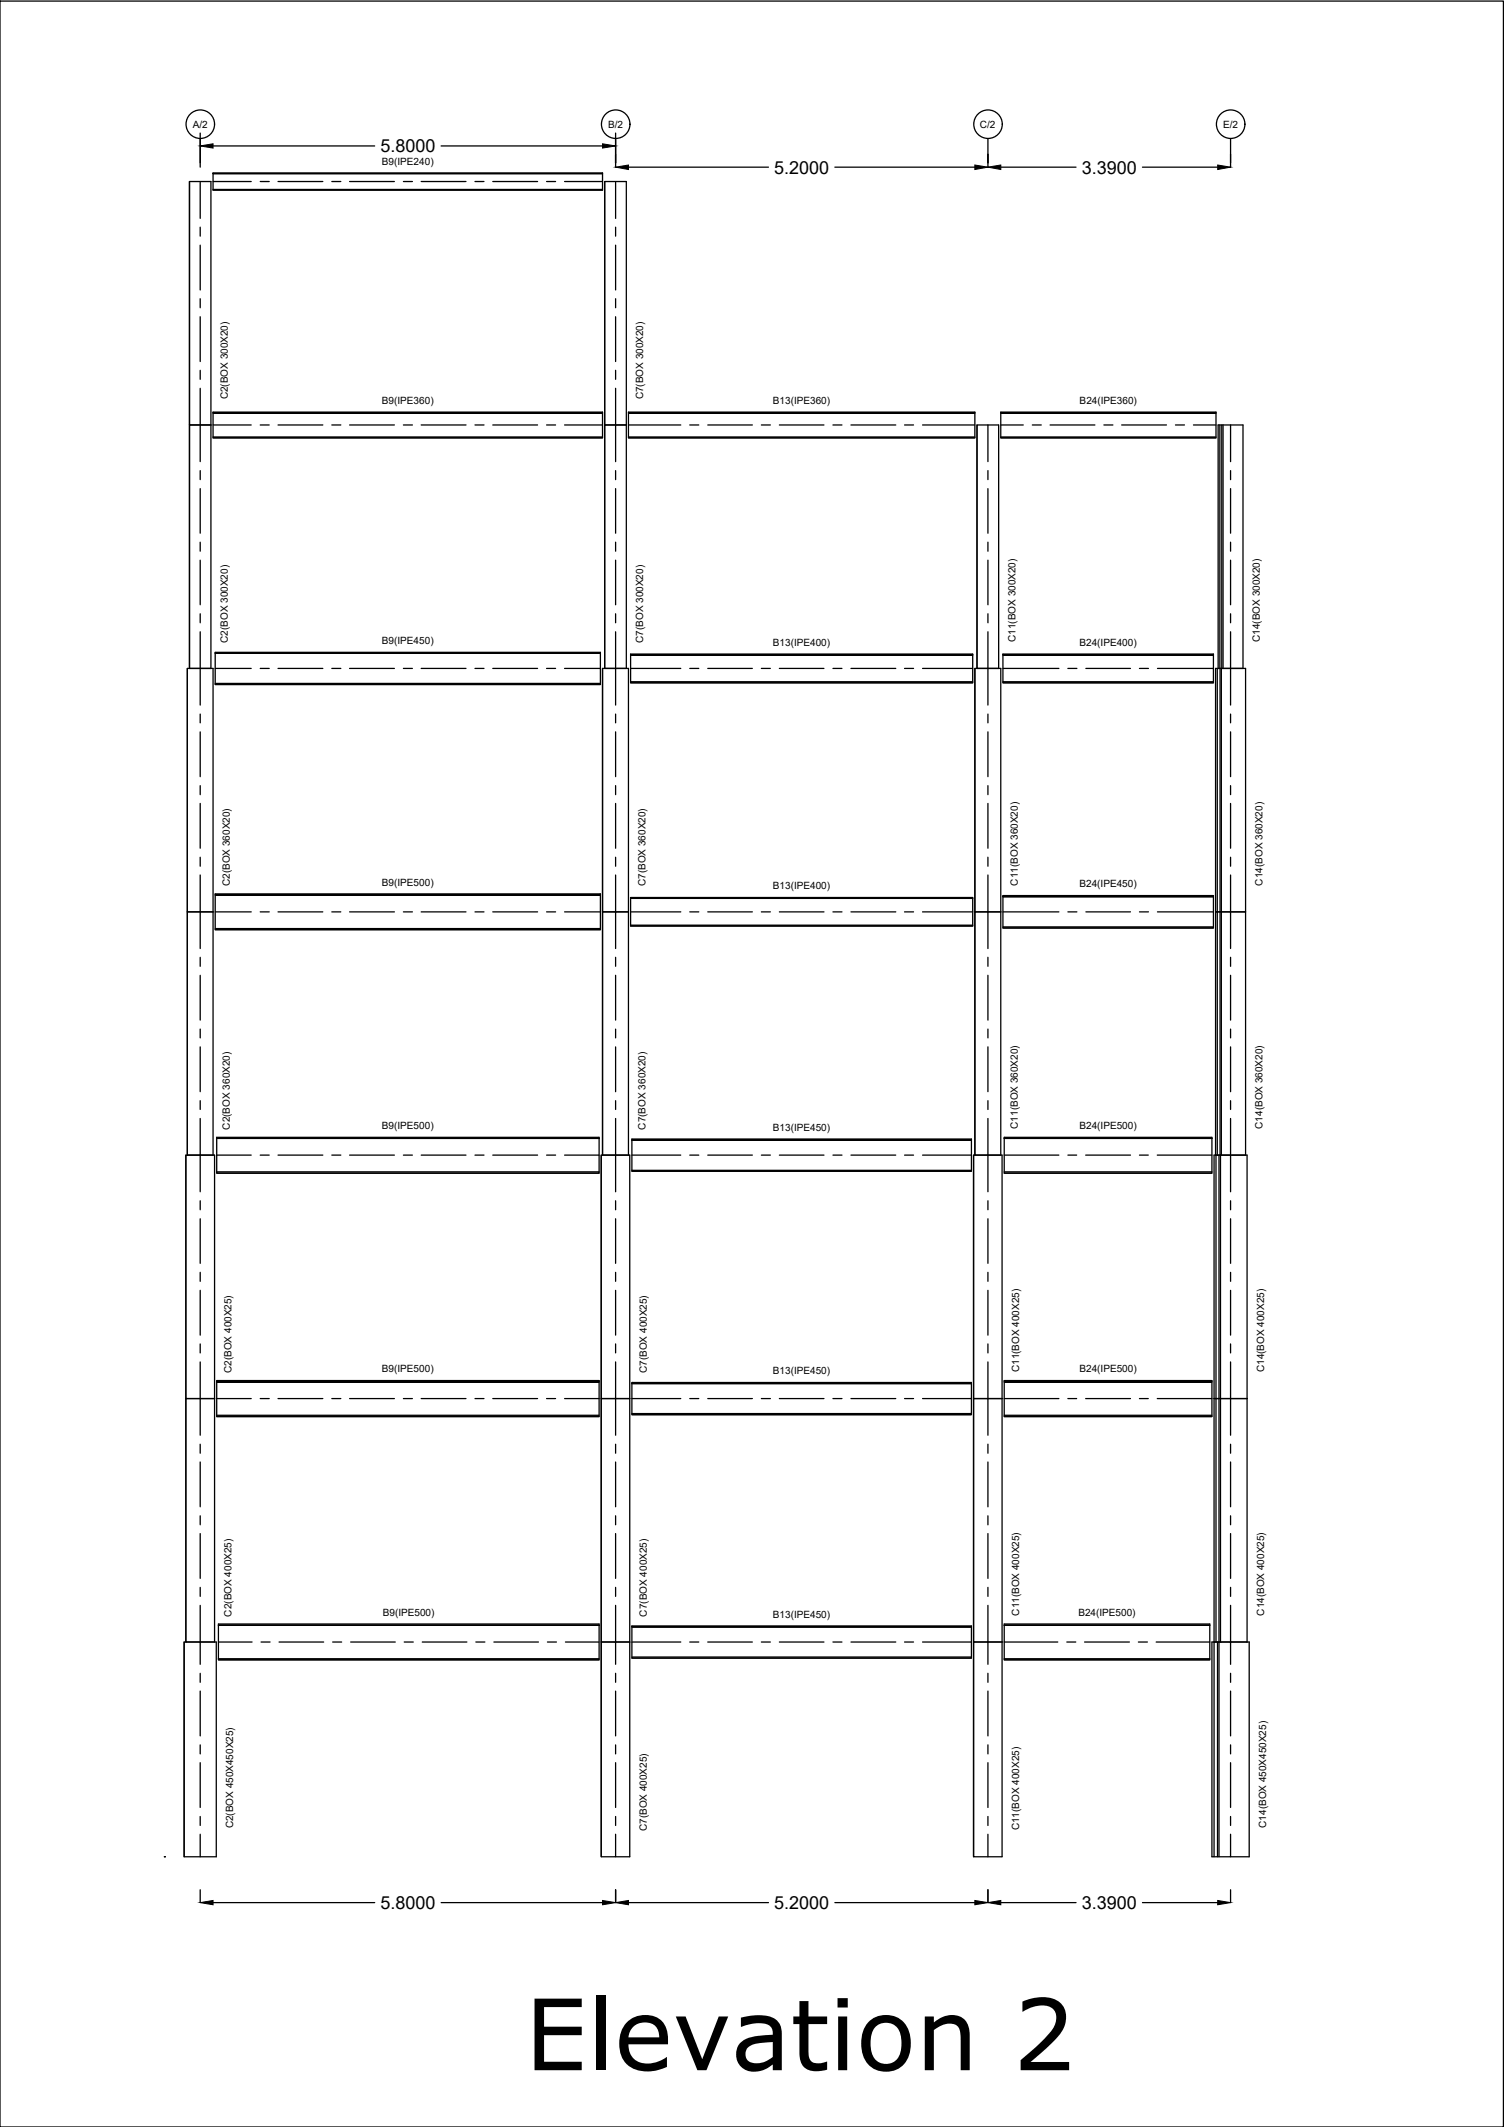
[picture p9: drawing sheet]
<svg xmlns="http://www.w3.org/2000/svg" width="297mm" height="420mm" viewBox="0 0 297 420" stroke-linecap="round" stroke-linejoin="round" font-family="sans-serif">
<!-- layer: 0 -->
<g fill="none" stroke="#000" stroke-width=".25">
<path d="M0 .2h296.9v420h-296.9zM37.4 35.9h4.3v96.1h-4.3v-48.1h4.3h-4.3zM37.4 35.9v96.1M39.5 26.3v6.7M39.5 35.9v7.2M42.1 34.2h76.9v3.3h-76.9zM42.1 37.5h76.9M42.1 37.4h76.9M42.1 35.9h7.5M42.1 28.8h31.9M51.4 35.9h1.8M54.9 35.9h8.9"/>
<path d="M65.5 35.9h1.8M69 35.9h8.9M79.7 35.9h1.7M83.2 35.9h8.8M87.1 28.8h31.9M93.8 35.9h1.8M97.3 35.9h8.9M107.9 35.9h1.8M111.5 35.9h7.5M119 34.3h-76.9h76.9M119.4 35.9h4.3v96.1h-4.3v-48.1h4.3h-4.3zM119.4 35.9v96.1"/>
<path d="M121.6 26.3v6.7M121.6 35.9v7.2M124.1 33h27.7M164.9 33h27.6M195.1 27.4v5.6M197.7 33h14.8M225.6 33h14.9M243 27.4v5.6M39.5 44.9v1.8M39.5 48.4v8.9M39.5 59v1.8M121.6 44.9v1.8"/>
<path d="M121.6 48.4v8.9M121.6 59v1.8M39.5 62.6v8.8M39.5 73.2v1.7M39.5 76.7v14.5M121.6 62.6v8.8M121.6 73.2v1.7M121.6 76.7v14.5M39.5 93v1.7M39.5 96.5v8.8M42.1 81.4h76.9v5.1h-76.9zM42.1 83.9h7.5"/>
<path d="M42.1 86.5h76.9M42.1 86.3h76.9M51.4 83.9h1.8M54.9 83.9h8.9M65.5 83.9h1.8M69 83.9h8.9M79.7 83.9h1.7M83.2 83.9h8.8M93.8 83.9h1.8M97.3 83.9h8.9M107.9 83.9h1.8M111.5 83.9h7.5"/>
<path d="M119 81.6h-76.9h76.9M121.6 93v1.7M121.6 96.5v8.8M124.1 81.4h68.4v5.1h-68.4zM124.1 83.9h10.4M124.1 86.5h68.4M124.1 86.3h68.4M136.2 83.9h1.8M139.8 83.9h8.8M150.4 83.9h1.7M153.9 83.9h8.8M164.5 83.9h1.8"/>
<path d="M168.1 83.9h8.8M178.6 83.9h1.8M182.2 83.9h10.3M192.5 81.6h-68.4h68.4M193 83.9h4.2v48.1h-4.2zM193 83.9v48.1M195.1 83.9v7.3M195.1 93v1.7M195.1 96.5v8.8M197.7 81.4h42.5v5.1h-42.5zM197.7 83.9h4.4M197.7 86.5h42.5"/>
<path d="M197.7 86.3h42.5M203.9 83.9h1.8M207.4 83.9h8.8M218 83.9h1.8M221.5 83.9h8.9M232.2 83.9h1.7M235.7 83.9h4.5M240.2 81.6h-42.5h42.5M240.9 83.9v48.1M241.3 83.9v48.1M241.6 83.9v48.1M243 83.9v7.3"/>
<path d="M243 93v1.7M243 96.5v8.8M39.5 107.1v1.8M39.5 110.7v8.8M121.6 107.1v1.8M121.6 110.7v8.8M195.1 107.1v1.8M195.1 110.7v8.8M243 107.1v1.8M243 110.7v8.8M37 132h5.1v96.2h-5.1v-48.1h5.1h-5.1zM37 132v96.2"/>
<path d="M39.5 121.2v1.8M39.5 124.8v14.5M42.5 128.9h76.1v6.3h-76.1zM42.5 132h7.1M42.5 135.2h76.1M42.5 135h76.1M51.4 132h1.8M54.9 132h8.9M65.5 132h1.8M69 132h8.9M79.7 132h1.7M83.2 132h8.8"/>
<path d="M93.8 132h1.8M97.3 132h8.9M107.9 132h1.8M111.5 132h7.1M118.6 129h-76.1h76.1M119 132h5.1v96.2h-5.1v-48.1h5.1h-5.1zM119 132v96.2M121.6 121.2v1.8M121.6 124.8v14.5M124.5 129.2h67.6v5.7h-67.6zM124.5 132h10M124.5 134.9h67.6"/>
<path d="M124.5 134.7h67.6M136.2 132h1.8M139.8 132h8.8M150.4 132h1.7M153.9 132h8.8M164.5 132h1.8M168.1 132h8.8M178.6 132h1.8M182.2 132h9.9M192.1 129.4h-67.6h67.6M192.5 132h5.2v96.2h-5.2v-48.1h5.2h-5.2zM192.5 132v96.2"/>
<path d="M195.1 121.2v1.8M195.1 124.8v14.5M198.1 129.2h41.5v5.7h-41.5zM198.1 132h11M198.1 134.9h41.5M198.1 134.7h41.5M210.9 132h1.8M214.5 132h8.8M225 132h1.8M228.6 132h11M239.6 129.4h-41.5h41.5M240.4 132v96.2"/>
<path d="M240.6 132v-48.1h4.9v48.1M241 132v96.2M241.2 132v96.2M243 121.2v1.8M243 124.8v14.5M39.5 141.1v1.7M39.5 144.6v8.8M39.5 155.2v1.8M39.5 158.7v8.9M121.6 141.1v1.7M121.6 144.6v8.8M121.6 155.2v1.8"/>
<path d="M121.6 158.7v8.9M195.1 141.1v1.7M195.1 144.6v8.8M195.1 155.2v1.8M195.1 158.7v8.9M243 141.1v1.7M243 144.6v8.8M243 155.2v1.8M243 158.7v8.9M39.5 169.3v1.8M39.5 172.8v14.6M42.5 176.6h76.1v7h-76.1z"/>
<path d="M118.6 176.8h-76.1h76.1M121.6 169.3v1.8M121.6 172.8v14.6M124.5 177.3h67.6v5.6h-67.6zM192.1 177.5h-67.6h67.6M195.1 169.3v1.8M195.1 172.8v14.6M198.1 176.9h41.5v6.4h-41.5zM239.6 177.1h-41.5h41.5M243 169.3v1.8M243 172.8v14.6M39.5 189.1v1.8"/>
<path d="M39.5 192.7v8.8M42.5 180.1h7.1M42.5 183.6h76.1M42.5 183.4h76.1M51.4 180.1h1.8M54.9 180.1h8.9M65.5 180.1h1.8M69 180.1h8.9M79.7 180.1h1.7M83.2 180.1h8.8M93.8 180.1h1.8M97.3 180.1h8.9"/>
<path d="M107.9 180.1h1.8M111.5 180.1h7.1M121.6 189.1v1.8M121.6 192.7v8.8M124.5 180.1h10M124.5 182.9h67.6M124.5 182.8h67.6M136.2 180.1h1.8M139.8 180.1h8.8M150.4 180.1h1.7M153.9 180.1h8.8M164.5 180.1h1.8"/>
<path d="M168.1 180.1h8.8M178.6 180.1h1.8M182.2 180.1h9.9M195.1 189.1v1.8M195.1 192.7v8.8M198.1 180.1h11M198.1 183.3h41.5M198.1 183.1h41.5M210.9 180.1h1.8M214.5 180.1h8.8M225 180.1h1.8M228.6 180.1h11"/>
<path d="M240.1 180.1h5.9M243 189.1v1.8M243 192.7v8.8M39.5 203.3v1.7M39.5 206.8v8.8M39.5 217.4v1.8M121.6 203.3v1.7M121.6 206.8v8.8M121.6 217.4v1.8M195.1 203.3v1.7M195.1 206.8v8.8M195.1 217.4v1.8"/>
<path d="M243 203.3v1.7M243 206.8v8.8M243 217.4v1.8M36.7 228.2h5.7v96.2h-5.7v-48.1h5.7h-5.7zM36.7 228.2v96.2M39.5 220.9v14.5M39.5 237.2v1.8M42.8 224.7h75.5v7h-75.5zM42.8 228.2h6.8M42.8 231.7h75.5M42.8 231.5h75.5M51.4 228.2h1.8"/>
<path d="M54.9 228.2h8.9M65.5 228.2h1.8M69 228.2h8.9M79.7 228.2h1.7M83.2 228.2h8.8M93.8 228.2h1.8M97.3 228.2h8.9M107.9 228.2h1.8M111.5 228.2h6.8M118.3 224.9h-75.5h75.5M118.7 228.2h5.7v138.6h-5.7v-42.4h5.7h-5.7v-48.1h5.7h-5.7zM118.7 228.2v138.6"/>
<path d="M121.6 220.9v14.5M121.6 237.2v1.8M124.8 225h67.1v6.4h-67.1zM124.8 228.2h9.7M124.8 231.4h67.1M124.8 231.2h67.1M136.2 228.2h1.8M139.8 228.2h8.8M150.4 228.2h1.7M153.9 228.2h8.8M164.5 228.2h1.8M168.1 228.2h8.8"/>
<path d="M178.6 228.2h1.8M182.2 228.2h9.7M191.9 225.2h-67.1h67.1M192.3 228.2h5.6v138.6h-5.6v-42.4h5.6h-5.6v-48.1h5.6h-5.6zM192.3 228.2v138.6M195.1 220.9v14.5M195.1 237.2v1.8M198.3 224.7h41.1v7h-41.1zM198.3 228.2h10.8M198.3 231.7h41.1M198.3 231.5h41.1M210.9 228.2h1.7"/>
<path d="M214.4 228.2h8.9M225 228.2h1.8M228.6 228.2h10.8M239.4 224.9h-41.1h41.1M240.1 228.2v-96.2h5.9v96.2M240.2 228.2v96.2M240.7 228.2v138.6M241 228.2v96.2M243 220.9v14.5M243 237.2v1.8M39.5 240.7v8.9M39.5 251.3v1.8"/>
<path d="M39.5 254.9v8.8M121.6 240.7v8.9M121.6 251.3v1.8M121.6 254.9v8.8M195.1 240.7v8.9M195.1 251.3v1.8M195.1 254.9v8.8M243 240.7v8.9M243 251.3v1.8M243 254.9v8.8M39.5 265.5v1.8M39.5 269v14.5"/>
<path d="M42.8 272.7h75.5v7.1h-75.5zM42.8 276.3h6.8M42.8 279.8h75.5M42.8 279.6h75.5M51.4 276.3h1.8M54.9 276.3h8.9M65.5 276.3h1.8M69 276.3h8.9M79.7 276.3h1.7M83.2 276.3h8.8M93.8 276.3h1.8M97.3 276.3h8.9"/>
<path d="M107.9 276.3h1.8M111.5 276.3h6.8M118.3 273h-75.5h75.5M121.6 265.5v1.8M121.6 269v14.5M124.8 273.1h67.1v6.3h-67.1zM124.8 276.3h9.7M124.8 279.4h67.1M124.8 279.2h67.1M136.2 276.3h1.8M139.8 276.3h8.8M150.4 276.3h1.7"/>
<path d="M153.9 276.3h8.8M164.5 276.3h1.8M168.1 276.3h8.8M178.6 276.3h1.8M182.2 276.3h9.7M191.9 273.3h-67.1h67.1M195.1 265.5v1.8M195.1 269v14.5M198.3 272.7h41.1v7.1h-41.1zM198.3 276.3h10.8M198.3 279.8h41.1M198.3 279.6h41.1"/>
<path d="M210.9 276.3h1.7M214.4 276.3h8.9M225 276.3h1.8M228.6 276.3h10.8M239.4 273h-41.1h41.1M239.8 276.3h6.5M243 265.5v1.8M243 269v14.5M39.5 285.3v1.8M39.5 288.8v8.8M39.5 299.4v1.8M121.6 285.3v1.8"/>
<path d="M121.6 288.8v8.8M121.6 299.4v1.8M195.1 285.3v1.8M195.1 288.8v8.8M195.1 299.4v1.8M243 285.3v1.8M243 288.8v8.8M243 299.4v1.8M39.5 302.9v8.9M39.5 313.6v1.7M39.5 317.1v11.7M121.6 302.9v8.9"/>
<path d="M121.6 313.6v1.7M121.6 317.1v11.7M195.1 302.9v8.9M195.1 313.6v1.7M195.1 317.1v11.7M243 302.9v8.9M243 313.6v1.7M243 317.1v11.7M36.4 324.4h6.3v42.4h-6.3zM36.4 324.4v42.4M39.5 330.5v1.8M39.5 334.1v8.8"/>
<path d="M43.1 320.8h75.2v7.1h-75.2zM43.1 324.4h6.7M43.1 327.9h75.2M43.1 327.7h75.2M51.6 324.4h1.7M55.1 324.4h8.8M65.7 324.4h1.8M69.3 324.4h8.8M79.8 324.4h1.8M83.4 324.4h8.8M94 324.4h1.8M97.5 324.4h8.8"/>
<path d="M108.1 324.4h1.8M111.7 324.4h6.6M118.3 321.1h-75.2h75.2M121.6 330.5v1.8M121.6 334.1v8.8M124.8 321.2h67.1v6.3h-67.1zM124.8 324.4h9.7M124.8 327.5h67.1M124.8 327.3h67.1M136.2 324.4h1.8M139.8 324.4h8.8M150.4 324.4h1.7"/>
<path d="M153.9 324.4h8.8M164.5 324.4h1.8M168.1 324.4h8.8M178.6 324.4h1.8M182.2 324.4h9.7M191.9 321.4h-67.1h67.1M195.1 330.5v1.8M195.1 334.1v8.8M198.3 320.8h40.6v7.1h-40.6zM198.3 324.4h10.6M198.3 327.9h40.6M198.3 327.7h40.6"/>
<path d="M210.7 324.4h1.8M214.2 324.4h8.9M224.8 324.4h1.8M228.3 324.4h10.6M238.9 321.1h-40.6h40.6M239.4 324.4h7.3v42.4h-7.3zM240.5 324.4v42.4M243 330.5v1.8M243 334.1v8.8M246.3 324.4v-96.2h-6.5v138.6M39.5 344.7v1.8M39.5 348.2v8.8"/>
<path d="M39.5 358.8v1.8M121.6 344.7v1.8M121.6 348.2v8.8M121.6 358.8v1.8M195.1 344.7v1.8M195.1 348.2v8.8M195.1 358.8v1.8M243 344.7v1.8M243 348.2v8.8M243 358.8v1.8M32.5 366.8h.1M39.5 362.3v4.5"/>
<path d="M39.5 373.3v2.5M42.1 375.8h31.9M87.1 375.8h31.9M121.6 362.3v4.5M121.6 373.3v2.5M124.1 375.8h27.7M164.9 375.8h27.6M195.1 362.3v4.5M195.1 373.3v2.5M197.7 375.8h14.8M225.6 375.8h14.9M243 362.3v4.5"/>
<path d="M243 373.3v2.5"/>
<circle cx="39.6" cy="24.5" r="2.82"/>
<circle cx="121.6" cy="24.5" r="2.82"/>
<circle cx="195.1" cy="24.5" r="2.82"/>
<circle cx="243.1" cy="24.5" r="2.82"/>
</g>
<path d="M39.5 28.8l2.6-.4v.9zM119 28.4l2.6 .4-2.6 .5zM121.6 33l2.5-.4v.9zM192.5 32.6l2.6 .4-2.6 .5zM195.1 33l2.6-.4v.9zM240.5 32.6l2.5 .4-2.5 .5zM39.5 375.8l2.6-.4v.9zM119 375.4l2.6 .4-2.6 .5zM121.6 375.8l2.5-.4v.9zM192.5 375.4l2.6 .4-2.6 .5zM195.1 375.8l2.6-.4v.9zM240.5 375.4l2.5 .4-2.5 .5z" fill="#000" stroke="#000" stroke-width=".2"/>
<text font-size="19.4" x="103.7" y="408.9">Elevation 2</text>
<g font-size="3.6">
<text x="75.1" y="30.1">5.8000</text>
<text x="152.9" y="34.3">5.2000</text>
<text x="213.7" y="34.3">3.3900</text>
<text x="75.1" y="377.1">5.8000</text>
<text x="152.9" y="377.1">5.2000</text>
<text x="213.7" y="377.1">3.3900</text>
</g>
<g font-size="2">
<text x="38.1" y="25.3">A/2</text>
<text x="120.1" y="25.3">B/2</text>
<text x="193.5" y="25.3">C/2</text>
<text x="241.6" y="25.3">E/2</text>
<text x="75.4" y="32.6">B9(IPE240)</text>
<text x="45" y="78.9" transform="rotate(-90 45 78.9)">C2(BOX 300X20)</text>
<text x="75.4" y="79.8">B9(IPE360)</text>
<text x="127" y="78.9" transform="rotate(-90 127 78.9)">C7(BOX 300X20)</text>
<text x="152.7" y="79.8">B13(IPE360)</text>
<text x="213.2" y="79.8">B24(IPE360)</text>
<text x="45" y="127" transform="rotate(-90 45 127)">C2(BOX 300X20)</text>
<text x="75.4" y="127.3">B9(IPE450)</text>
<text x="127" y="127" transform="rotate(-90 127 127)">C7(BOX 300X20)</text>
<text x="152.7" y="127.6">B13(IPE400)</text>
<text x="200.6" y="126.8" transform="rotate(-90 200.6 126.8)">C11(BOX 300X20)</text>
<text x="213.2" y="127.6">B24(IPE400)</text>
<text x="248.8" y="126.8" transform="rotate(-90 248.8 126.8)">C14(BOX 300X20)</text>
<text x="45.4" y="175" transform="rotate(-90 45.4 175)">C2(BOX 360X20)</text>
<text x="75.4" y="175">B9(IPE500)</text>
<text x="127.5" y="175" transform="rotate(-90 127.5 175)">C7(BOX 360X20)</text>
<text x="152.7" y="175.7">B13(IPE400)</text>
<text x="201" y="174.9" transform="rotate(-90 201 174.9)">C11(BOX 360X20)</text>
<text x="213.2" y="175.3">B24(IPE450)</text>
<text x="249.3" y="174.9" transform="rotate(-90 249.3 174.9)">C14(BOX 360X20)</text>
<text x="45.4" y="223.1" transform="rotate(-90 45.4 223.1)">C2(BOX 360X20)</text>
<text x="75.4" y="223.1">B9(IPE500)</text>
<text x="127.5" y="223.1" transform="rotate(-90 127.5 223.1)">C7(BOX 360X20)</text>
<text x="152.7" y="223.4">B13(IPE450)</text>
<text x="201" y="223" transform="rotate(-90 201 223)">C11(BOX 360X20)</text>
<text x="213.2" y="223.1">B24(IPE500)</text>
<text x="249.3" y="223" transform="rotate(-90 249.3 223)">C14(BOX 360X20)</text>
<text x="45.7" y="271.2" transform="rotate(-90 45.7 271.2)">C2(BOX 400X25)</text>
<text x="75.4" y="271.1">B9(IPE500)</text>
<text x="127.7" y="271.2" transform="rotate(-90 127.7 271.2)">C7(BOX 400X25)</text>
<text x="152.7" y="271.5">B13(IPE450)</text>
<text x="201.3" y="271.1" transform="rotate(-90 201.3 271.1)">C11(BOX 400X25)</text>
<text x="213.2" y="271.1">B24(IPE500)</text>
<text x="249.6" y="271.1" transform="rotate(-90 249.6 271.1)">C14(BOX 400X25)</text>
<text x="45.7" y="319.3" transform="rotate(-90 45.7 319.3)">C2(BOX 400X25)</text>
<text x="75.6" y="319.2">B9(IPE500)</text>
<text x="127.7" y="319.3" transform="rotate(-90 127.7 319.3)">C7(BOX 400X25)</text>
<text x="152.7" y="319.6">B13(IPE450)</text>
<text x="201.3" y="319.2" transform="rotate(-90 201.3 319.2)">C11(BOX 400X25)</text>
<text x="213" y="319.2">B24(IPE500)</text>
<text x="249.6" y="319.2" transform="rotate(-90 249.6 319.2)">C14(BOX 400X25)</text>
<text x="46.1" y="361.2" transform="rotate(-90 46.1 361.2)">C2(BOX 450X450X25)</text>
<text x="127.7" y="361.7" transform="rotate(-90 127.7 361.7)">C7(BOX 400X25)</text>
<text x="201.3" y="361.6" transform="rotate(-90 201.3 361.6)">C11(BOX 400X25)</text>
<text x="250.1" y="361.1" transform="rotate(-90 250.1 361.1)">C14(BOX 450X450X25)</text>
</g>
</svg>
